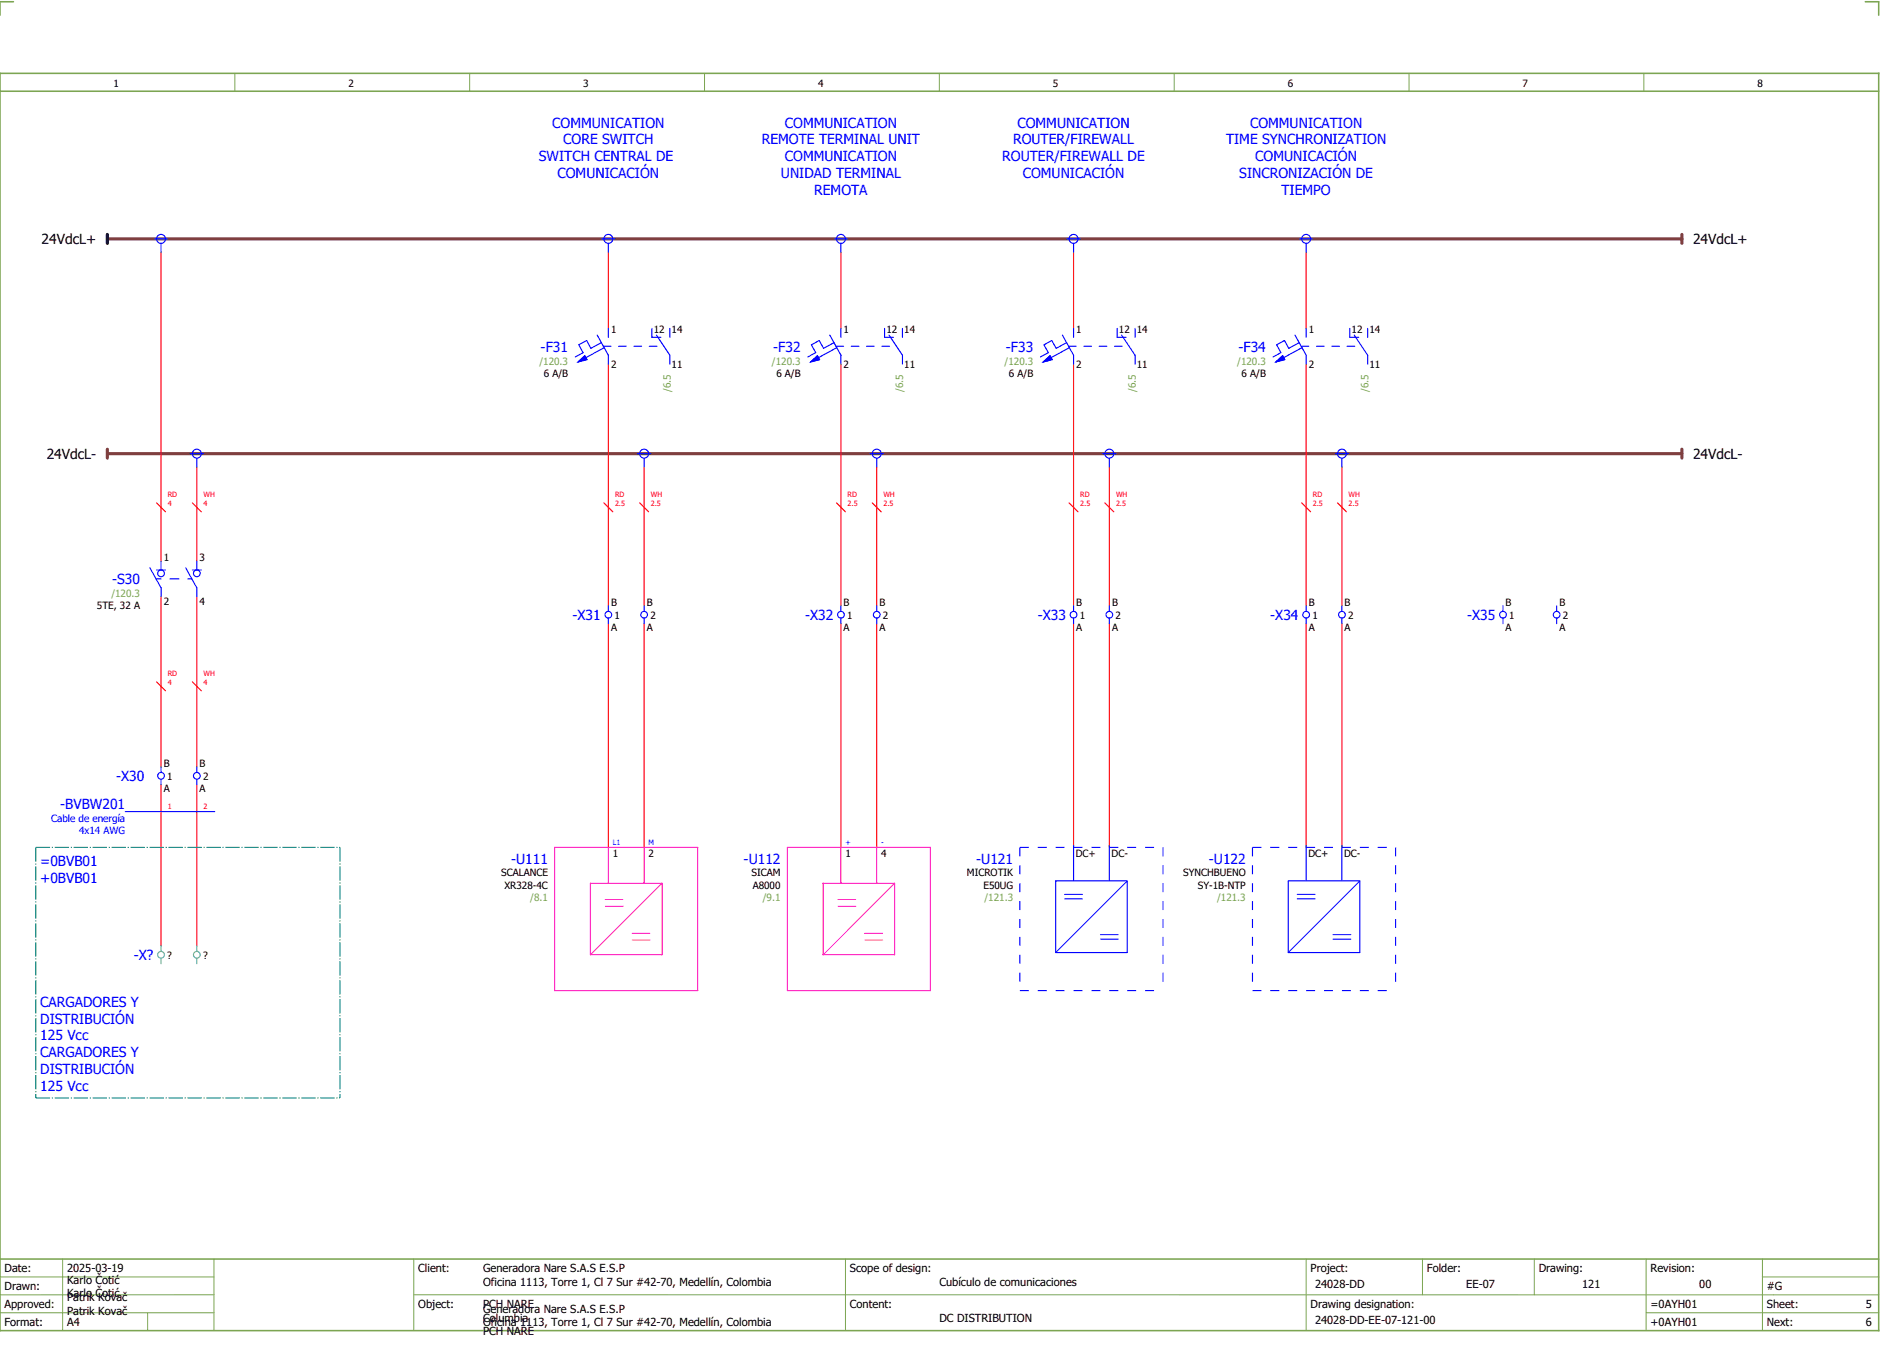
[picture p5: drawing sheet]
<svg xmlns="http://www.w3.org/2000/svg" width="421mm" height="301mm" viewBox="0 0 421 301" stroke-linecap="round" stroke-linejoin="round" font-family="sans-serif">
<path d="M0 16.4h420v281h-420zM3 .4h-3v3M417 .4h3v3M0 20.4h420M0 281.4h420" fill="none" stroke="#7ca552" stroke-width=".35"/>
<g fill="none" stroke="#7ca552" stroke-width=".22">
<path d="M52.5 16.4v4M105 16.4v4M157.5 16.4v4M210 16.4v4M262.5 16.4v4M315 16.4v4M367.5 16.4v4M0 285.4h47.8M0 293.4h47.8M14 281.4v16M33 293.4v4M47.8 281.4v16"/>
<path d="M47.8 289.4h-47.8M92.5 281.4v16M92.5 289.4h327.5M189 281.4v16M292 281.4v15.8M318 281.4v8M343 281.4v8M368 281.4v15.8M368 293.4h52M394 285.4h26M394 281.4v15.8"/>
</g>
<path d="M24 53.4h352M376 52.4v2M24 101.4h352M24 100.4v2M376 100.4v2" fill="none" stroke="#7f3f3f" stroke-width=".7"/>
<g fill="none" stroke="#f00" stroke-width=".25">
<path d="M36 56.4v69M136 56.4v17M188 56.4v17M240 56.4v17M292 56.4v17M136 81.4v54M188 81.4v54M240 81.4v54M292 81.4v54M35 112.4l2 2M43 112.4l2 2M44 104.4v21"/>
<path d="M135 112.4l2 2M143 112.4l2 2M144 104.4v31M187 112.4l2 2M195 112.4l2 2M196 104.4v31M239 112.4l2 2M247 112.4l2 2M248 104.4v31M291 112.4l2 2M299 112.4l2 2M300 104.4v31"/>
<path d="M36 133.4v38M44 133.4v38M136 139.4v50M144 139.4v50M188 139.4v50M196 139.4v50M240 139.4v50M248 139.4v50M292 139.4v50M300 139.4v50M35 152.4l2 2M43 152.4l2 2"/>
<path d="M36 175.4v36M44 175.4v36"/>
</g>
<g fill="none" stroke="#00f" stroke-width=".25">
<path d="M34.5 53.4h3M36 54.4v2M134.5 53.4h3M136 54.4v2M186.5 53.4h3M188 54.4v2M238.5 53.4h3M240 54.4v2M290.5 53.4h3M292 54.4v2M133.5 74.9l2.5 4.5v2M134.4 76.6l-2.3 1.3-1-1.8-1.7 1 1 1.7-1.8 1"/>
<path d="M134.9 77.4h1.7M135.1 77.7l-4.1 2.2M136 73.4v2M138.3 77.4h1.7M141.7 77.4h1.7M145.2 77.4h1.7M145.8 73.4v2h2M146.7 74.9l3.1 4.5v2M149.7 73.4v2M185.5 74.9l2.5 4.5v2M186.4 76.6l-2.3 1.3-1-1.8-1.7 1 1 1.7-1.8 1M186.9 77.4h1.7"/>
<path d="M187.1 77.7l-4.1 2.2M188 73.4v2M190.3 77.4h1.7M193.7 77.4h1.7M197.2 77.4h1.7M197.7 73.4v2h2M198.8 74.9l3 4.5v2M201.8 73.4v2M237.5 74.9l2.5 4.5v2M238.4 76.6l-2.3 1.3-1-1.8-1.7 1 1 1.7-1.8 1M238.9 77.4h1.7M239.1 77.7l-4.1 2.2"/>
<path d="M240 73.4v2M242.3 77.4h1.7M245.7 77.4h1.7M249.2 77.4h1.7M249.8 73.4v2h1.9M250.7 74.9l3.1 4.5v2M253.7 73.4v2M289.5 74.9l2.5 4.5v2M290.4 76.6l-2.3 1.3-1-1.8-1.7 1 1 1.7-1.8 1M290.9 77.4h1.7M291.1 77.7l-4.1 2.2M292 73.4v2"/>
<path d="M294.3 77.4h1.7M297.7 77.4h1.7M301.2 77.4h1.7M301.7 73.4v2h2.1M302.8 74.9l3 4.5v2M305.8 73.4v2M129.2 80.9l1.5-1.4 .5 .9zM181.2 80.9l1.5-1.4 .5 .9zM233.2 80.9l1.5-1.4 .5 .9zM285.2 80.9l1.5-1.4 .5 .9zM42.5 101.4h3M44 102.4v2"/>
<path d="M142.5 101.4h3M144 102.4v2M194.5 101.4h3M196 102.4v2M246.5 101.4h3M248 102.4v2M298.5 101.4h3M300 102.4v2M33.5 126.9l2.5 4.5v2M34.9 129.4h1.1M35 127.4h2M36 125.4v2"/>
<path d="M38 129.4h2M41.5 126.9l2.5 4.5v2M42 129.4h.9M43 127.4h2M44 125.4v2M136 135.4v1.2M136 138.1v1.3M144 135.4v1.2M144 138.1v1.3M188 135.4v1.2M188 138.1v1.3M196 135.4v1.2"/>
<path d="M196 138.1v1.3M240 135.4v1.2M240 138.1v1.3M248 135.4v1.2M248 138.1v1.3M292 135.4v1.2M292 138.1v1.3M300 135.4v1.2M300 138.1v1.3M336 135.4v1.2M336 138.1v1.3M348 135.4v1.2"/>
<path d="M348 138.1v1.3M36 171.4v1.2M36 174.1v1.3M44 171.4v1.2M44 174.1v1.3M28 181.4h20M236 196.9h16v16h-16zM240 188.9v8M248 188.9v8M288 196.9h16v16h-16zM292 188.9v8M300 188.9v8"/>
<circle cx="36" cy="53.4" r="1"/>
<circle cx="136" cy="53.4" r="1"/>
<circle cx="188" cy="53.4" r="1"/>
<circle cx="240" cy="53.4" r="1"/>
<circle cx="292" cy="53.4" r="1"/>
<circle cx="44" cy="101.4" r="1"/>
<circle cx="144" cy="101.4" r="1"/>
<circle cx="196" cy="101.4" r="1"/>
<circle cx="248" cy="101.4" r="1"/>
<circle cx="300" cy="101.4" r="1"/>
<circle cx="36" cy="128.1" r=".75"/>
<circle cx="44" cy="128.1" r=".75"/>
<circle cx="136" cy="137.4" r=".75"/>
<circle cx="144" cy="137.4" r=".75"/>
<circle cx="188" cy="137.4" r=".75"/>
<circle cx="196" cy="137.4" r=".75"/>
<circle cx="240" cy="137.4" r=".75"/>
<circle cx="248" cy="137.4" r=".75"/>
<circle cx="292" cy="137.4" r=".75"/>
<circle cx="300" cy="137.4" r=".75"/>
<circle cx="336" cy="137.4" r=".75"/>
<circle cx="348" cy="137.4" r=".75"/>
<circle cx="36" cy="173.4" r=".75"/>
<circle cx="44" cy="173.4" r=".75"/>
</g>
<path d="M24 52.4v2" fill="none" stroke="#000" stroke-width=".7"/>
<path d="M124 189.4h32v32h-32zM132 197.4h16v16h-16zM136 189.4v8M144 189.4v8M176 189.4h32v32h-32zM184 197.4h16v16h-16zM188 189.4v8M196 189.4v8" fill="none" stroke="#f0f" stroke-width=".25"/>
<path d="M148 197.4l-16 16M200 197.4l-16 16M135.3 201h4M135.3 202.5h4M141.3 208.6h4M141.3 210.1h4M187.3 201h4M187.3 202.5h4M193.3 208.6h4M193.3 210.1h4" fill="none" stroke="#f0f" stroke-width=".22"/>
<path d="M238 199.9h4M252 196.9l-16 16M290 199.9h4M304 196.9l-16 16M238 200.9h4M246 209.9h4M246 208.9h4M290 200.9h4M298 209.9h4M298 208.9h4" fill="none" stroke="#00f" stroke-width=".22"/>
<path d="M8 189.4h68M8 189.4v56M76 189.4v56M8 245.4h68" fill="none" stroke="#007f7f" stroke-width=".25" stroke-dasharray="3.2 .4 .3 .4" stroke-linecap="butt"/>
<g fill="#00f" stroke="#00f" stroke-width=".22">
<path d="M129.2 80.9l1.5-1.4 .5 .9z"/>
<path d="M181.2 80.9l1.5-1.4 .5 .9z"/>
<path d="M233.2 80.9l1.5-1.4 .5 .9z"/>
<path d="M285.2 80.9l1.5-1.4 .5 .9z"/>
</g>
<g fill="none" stroke="#52a5a5" stroke-width=".25">
<path d="M36 211.4v1.2M36 214.1v1.3M44 211.4v1.2M44 214.1v1.3"/>
<circle cx="36" cy="213.4" r=".75"/>
<circle cx="44" cy="213.4" r=".75"/>
</g>
<path d="M228 189.4h32M228 189.4v32M260 189.4v32M280 189.4h32M280 189.4v32M312 189.4v32M228 221.4h32M280 221.4h32" fill="none" stroke="#00f" stroke-width=".25" stroke-dasharray="2 2" stroke-linecap="butt"/>
<g font-size="3.1" fill="#00f">
<text x="123.5" y="28.5">COMMUNICATION</text>
<text x="175.5" y="28.5">COMMUNICATION</text>
<text x="227.5" y="28.5">COMMUNICATION</text>
<text x="279.5" y="28.5">COMMUNICATION</text>
<text x="125.9" y="32.3">CORE SWITCH</text>
<text x="170.3" y="32.3">REMOTE TERMINAL UNIT</text>
<text x="226.5" y="32.3">ROUTER/FIREWALL</text>
<text x="274.1" y="32.3">TIME SYNCHRONIZATION</text>
<text x="120.5" y="36">SWITCH CENTRAL DE</text>
<text x="124.6" y="39.8">COMUNICACIÓN</text>
<text x="174.6" y="39.8">UNIDAD TERMINAL</text>
<text x="175.5" y="36">COMMUNICATION</text>
<text x="224.1" y="36">ROUTER/FIREWALL DE</text>
<text x="228.6" y="39.8">COMUNICACIÓN</text>
<text x="277.1" y="39.8">SINCRONIZACIÓN DE</text>
<text x="280.6" y="36">COMUNICACIÓN</text>
<text x="182" y="43.5">REMOTA</text>
<text x="286.5" y="43.5">TIEMPO</text>
<text x="120.9" y="78.6">-F31</text>
<text x="172.9" y="78.6">-F32</text>
<text x="224.9" y="78.6">-F33</text>
<text x="276.9" y="78.6">-F34</text>
<text x="25.1" y="130.5">-S30</text>
<text x="128" y="138.6">-X31</text>
<text x="180" y="138.6">-X32</text>
<text x="232" y="138.6">-X33</text>
<text x="284" y="138.6">-X34</text>
<text x="328" y="138.6">-X35</text>
<text x="26" y="174.6">-X30</text>
<text x="13.5" y="180.8">-BVBW201</text>
<text x="9" y="193.5">=0BVB01</text>
<text x="9" y="197.3">+0BVB01</text>
<text x="114.2" y="193">-U111</text>
<text x="166.3" y="193">-U112</text>
<text x="218.2" y="193">-U121</text>
<text x="270.2" y="193">-U122</text>
<text x="29.9" y="214.6">-X?</text>
<text x="9" y="225">CARGADORES Y</text>
<text x="9" y="228.8">DISTRIBUCIÓN</text>
<text x="9" y="232.5">125 Vcc</text>
<text x="9" y="236.3">CARGADORES Y</text>
<text x="9" y="240">DISTRIBUCIÓN</text>
<text x="9" y="243.8">125 Vcc</text>
</g>
<g font-size="3.1">
<text x="9.3" y="54.6">24VdcL+</text>
<text x="378.5" y="54.6">24VdcL+</text>
<text x="10.4" y="102.6">24VdcL-</text>
<text x="378.5" y="102.6">24VdcL-</text>
</g>
<g font-size="2.5">
<text x="1" y="284.4">Date:</text>
<text x="15" y="286.9">Karlo Čotić</text>
<text x="15" y="284.4">2025-03-19</text>
<text x="93.5" y="284.4">Client:</text>
<text x="108" y="284.4">Generadora Nare S.A.S E.S.P</text>
<text x="108" y="287.4">Oficina 1113, Torre 1, Cl 7 Sur #42-70, Medellín, Colombia</text>
<text x="190" y="284.4">Scope of design:</text>
<text x="210" y="287.4">Cubículo de comunicaciones</text>
<text x="293" y="284.4">Project:</text>
<text x="294" y="287.9">24028-DD</text>
<text x="319" y="284.4">Folder:</text>
<text x="327.8" y="287.9">EE-07</text>
<text x="344" y="284.4">Drawing:</text>
<text x="353.7" y="287.9">121</text>
<text x="369" y="284.4">Revision:</text>
<text x="379.9" y="287.9">00</text>
<text x="1" y="288.4">Drawn:</text>
<text x="1" y="292.4">Approved:</text>
<text x="15" y="289.9">Karlo Čotić</text>
<text x="15" y="290.9">Patrik Kovač</text>
<text x="15" y="293.9">Patrik Kovač</text>
<text x="93.5" y="292.4">Object:</text>
<text x="108" y="293.4">Generadora Nare S.A.S E.S.P</text>
<text x="108" y="292.4">PCH NARE</text>
<text x="190" y="292.4">Content:</text>
<text x="293" y="292.4">Drawing designation:</text>
<text x="369" y="292.4">=0AYH01</text>
<text x="395" y="292.4">Sheet:</text>
<text x="395" y="288.4">#G</text>
<text x="417.1" y="292.4">5</text>
<text x="1" y="296.4">Format:</text>
<text x="15" y="296.4">A4</text>
<text x="108" y="296.4">Oficina 1113, Torre 1, Cl 7 Sur #42-70, Medellín, Colombia</text>
<text x="108" y="295.4">Columbia</text>
<text x="108" y="298.4">PCH NARE</text>
<text x="210" y="295.4">DC DISTRIBUTION</text>
<text x="294" y="295.9">24028-DD-EE-07-121-00</text>
<text x="369" y="296.4">+0AYH01</text>
<text x="395" y="296.4">Next:</text>
<text x="417.1" y="296.4">6</text>
</g>
<g font-size="2.2">
<text x="25.4" y="19.4">1</text>
<text x="77.9" y="19.4">2</text>
<text x="130.4" y="19.4">3</text>
<text x="182.9" y="19.4">4</text>
<text x="235.4" y="19.4">5</text>
<text x="287.9" y="19.4">6</text>
<text x="340.4" y="19.4">7</text>
<text x="392.9" y="19.4">8</text>
<text x="136.6" y="74.3">1</text>
<text x="146.1" y="74.3">12</text>
<text x="150.1" y="74.3">14</text>
<text x="188.6" y="74.3">1</text>
<text x="198.1" y="74.3">12</text>
<text x="202.2" y="74.3">14</text>
<text x="240.6" y="74.3">1</text>
<text x="250.2" y="74.3">12</text>
<text x="254.1" y="74.3">14</text>
<text x="292.6" y="74.3">1</text>
<text x="302.1" y="74.3">12</text>
<text x="306.2" y="74.3">14</text>
<text x="136.6" y="82.2">2</text>
<text x="150.1" y="82.2">11</text>
<text x="188.6" y="82.2">2</text>
<text x="202.2" y="82.2">11</text>
<text x="240.6" y="82.2">2</text>
<text x="254.1" y="82.2">11</text>
<text x="292.6" y="82.2">2</text>
<text x="306.2" y="82.2">11</text>
<text x="121.6" y="84.2">6 A/B</text>
<text x="173.6" y="84.2">6 A/B</text>
<text x="225.6" y="84.2">6 A/B</text>
<text x="277.6" y="84.2">6 A/B</text>
<text x="36.6" y="125.3">1</text>
<text x="44.6" y="125.3">3</text>
<text x="21.7" y="136.1">5TE, 32 A</text>
<text x="36.6" y="135.2">2</text>
<text x="44.6" y="135.2">4</text>
<text x="136.6" y="135.5">B</text>
<text x="144.6" y="135.5">B</text>
<text x="188.6" y="135.5">B</text>
<text x="196.6" y="135.5">B</text>
<text x="240.6" y="135.5">B</text>
<text x="248.6" y="135.5">B</text>
<text x="292.6" y="135.5">B</text>
<text x="300.6" y="135.5">B</text>
<text x="336.6" y="135.5">B</text>
<text x="348.6" y="135.5">B</text>
<text x="136.6" y="141">A</text>
<text x="137.4" y="138.3">1</text>
<text x="144.6" y="141">A</text>
<text x="145.4" y="138.3">2</text>
<text x="188.6" y="141">A</text>
<text x="189.4" y="138.3">1</text>
<text x="196.6" y="141">A</text>
<text x="197.4" y="138.3">2</text>
<text x="240.6" y="141">A</text>
<text x="241.4" y="138.3">1</text>
<text x="248.6" y="141">A</text>
<text x="249.4" y="138.3">2</text>
<text x="292.6" y="141">A</text>
<text x="293.4" y="138.3">1</text>
<text x="300.6" y="141">A</text>
<text x="301.4" y="138.3">2</text>
<text x="336.6" y="141">A</text>
<text x="337.4" y="138.3">1</text>
<text x="348.6" y="141">A</text>
<text x="349.4" y="138.3">2</text>
<text x="36.6" y="171.5">B</text>
<text x="44.6" y="171.5">B</text>
<text x="36.6" y="177">A</text>
<text x="37.4" y="174.3">1</text>
<text x="44.6" y="177">A</text>
<text x="45.4" y="174.3">2</text>
<text x="137" y="191.4">1</text>
<text x="145" y="191.4">2</text>
<text x="189" y="191.4">1</text>
<text x="197" y="191.4">4</text>
<text x="240.5" y="191.6">DC+</text>
<text x="248.5" y="191.6">DC-</text>
<text x="292.5" y="191.6">DC+</text>
<text x="300.5" y="191.6">DC-</text>
<text x="112" y="195.9">SCALANCE</text>
<text x="168" y="195.9">SICAM</text>
<text x="216.2" y="195.9">MICROTIK</text>
<text x="264.5" y="195.9">SYNCHBUENO</text>
<text x="112.8" y="198.6">XR328-4C</text>
<text x="168.3" y="198.6">A8000</text>
<text x="219.8" y="198.6">E50UG</text>
<text x="267.8" y="198.6">SY-1B-NTP</text>
<text x="37.4" y="214.3">?</text>
<text x="45.4" y="214.3">?</text>
</g>
<g font-size="2.2" fill="#7ca552">
<text x="120.6" y="81.5">/120.3</text>
<text x="172.6" y="81.5">/120.3</text>
<text x="224.6" y="81.5">/120.3</text>
<text x="276.6" y="81.5">/120.3</text>
<text x="149.9" y="87.7" transform="rotate(-90 149.9 87.7)">/6.5</text>
<text x="201.9" y="87.7" transform="rotate(-90 201.9 87.7)">/6.5</text>
<text x="253.9" y="87.7" transform="rotate(-90 253.9 87.7)">/6.5</text>
<text x="305.9" y="87.7" transform="rotate(-90 305.9 87.7)">/6.5</text>
<text x="24.9" y="133.4">/120.3</text>
<text x="118.5" y="201.3">/8.1</text>
<text x="170.5" y="201.3">/9.1</text>
<text x="220.1" y="201.3">/121.3</text>
<text x="272.1" y="201.3">/121.3</text>
</g>
<g font-size="2.2" fill="#00f">
<text x="11.4" y="183.6">Cable de energía</text>
<text x="17.7" y="186.3">4x14 AWG</text>
</g>
<g font-size="1.6" fill="#f00">
<text x="37.5" y="113.1">4</text>
<text x="37.5" y="111.1">RD</text>
<text x="45.5" y="113.1">4</text>
<text x="45.5" y="111.1">WH</text>
<text x="137.5" y="113.1">2.5</text>
<text x="137.5" y="111.1">RD</text>
<text x="145.5" y="113.1">2.5</text>
<text x="145.5" y="111.1">WH</text>
<text x="189.5" y="113.1">2.5</text>
<text x="189.5" y="111.1">RD</text>
<text x="197.5" y="113.1">2.5</text>
<text x="197.5" y="111.1">WH</text>
<text x="241.5" y="113.1">2.5</text>
<text x="241.5" y="111.1">RD</text>
<text x="249.5" y="113.1">2.5</text>
<text x="249.5" y="111.1">WH</text>
<text x="293.5" y="113.1">2.5</text>
<text x="293.5" y="111.1">RD</text>
<text x="301.5" y="113.1">2.5</text>
<text x="301.5" y="111.1">WH</text>
<text x="37.5" y="153.1">4</text>
<text x="37.5" y="151.1">RD</text>
<text x="45.5" y="153.1">4</text>
<text x="45.5" y="151.1">WH</text>
<text x="37.5" y="180.9">1</text>
<text x="45.5" y="180.9">2</text>
</g>
<g font-size="1.6" fill="#00f">
<text x="137" y="188.9">L1</text>
<text x="145" y="188.9">M</text>
<text x="189" y="188.9">+</text>
<text x="197" y="188.9">-</text>
</g>
</svg>
